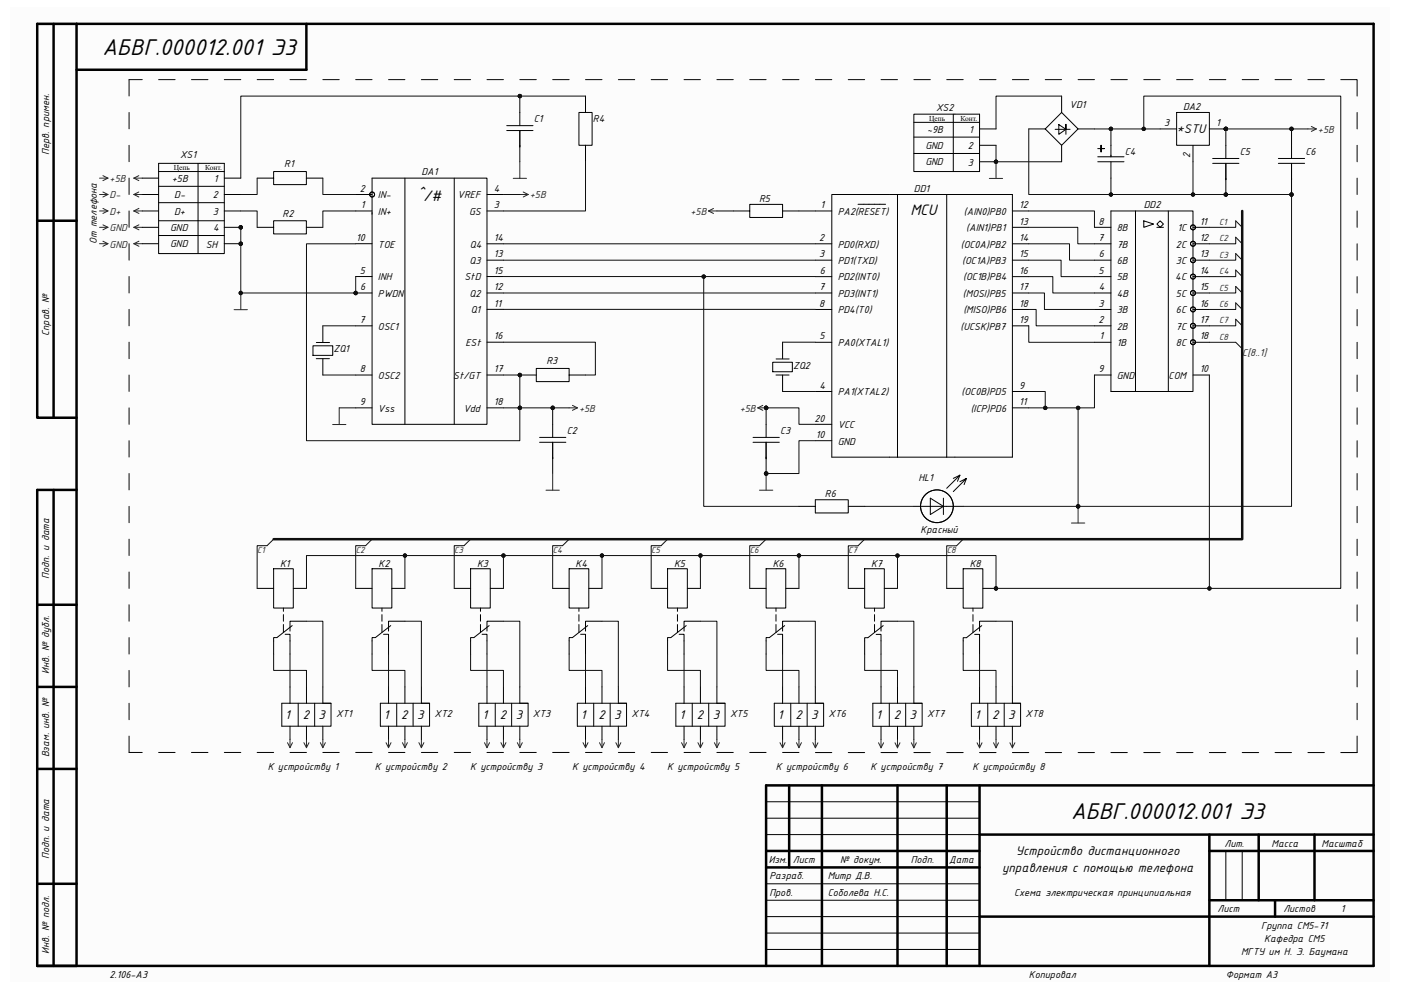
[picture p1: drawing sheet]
<svg xmlns="http://www.w3.org/2000/svg" width="297mm" height="210mm" viewBox="0 0 297 210" stroke-linecap="round" stroke-linejoin="round" font-family="sans-serif">
<path d="M2.3 1.6h292.4v206.7h-292.4z" fill="#fcfcfc"/>
<g fill="none" stroke="#000" stroke-width=".53">
<path d="M7.9 5.1h283.3v199.8h-283.3v-101M7.9 5.1v83.5h8.3M11.4 5.1v83.5M16.2 5.1v199.8M65 5.1v9.7h-48.8M7.9 46.8h8.3M7.9 103.9h8.3M11.4 103.9v101M7.9 128.3h8.3M7.9 145.7h8.3M7.9 163.1h8.3M167.3 166.6v17.4"/>
<path d="M174.3 166.6v38.3M190.3 166.6v38.3M200.7 166.6v38.3M207.7 177h83.5M207.7 166.6v38.3M256.4 177v27.9M266.9 177v13.9M278.7 177v13.9M291.2 166.6h-128.8v38.3M7.9 187.5h8.3M162.4 180.5h45.3M162.4 184h45.3"/>
<path d="M207.7 194.4h83.5M256.4 190.9h34.8M256.4 180.5h34.8M270.3 190.9v3.5"/>
</g>
<path d="M162.4 177h45.3M162.4 173.5h45.3M162.4 170.1h45.3M162.4 197.9h45.3M162.4 194.4h45.3M162.4 190.9h45.3M162.4 187.5h45.3M259.9 180.5v10.4M263.4 180.5v10.4M162.4 201.4h45.3" fill="none" stroke="#000" stroke-width=".21"/>
<circle cx="51" cy="48.2" r=".36" fill="#0e0e0e"/>
<circle cx="51" cy="48.2" r=".36" fill="none" stroke="#0e0e0e" stroke-width=".21"/>
<circle cx="51" cy="51.7" r=".35" fill="#0e0e0e"/>
<circle cx="51" cy="51.7" r=".35" fill="none" stroke="#0e0e0e" stroke-width=".21"/>
<path d="M33.6 34.6h14v19.2h-14zM33.6 36.4h14M33.6 39.5h14M42 34.6v19.2M47.6 37.8h3.5M33.6 43h14M33.6 46.8h14M33.6 50h14M47.6 44.7h3.5M47.6 41.3h3.5M47.6 48.2h3.5" fill="none" stroke="#000" stroke-width=".21"/>
<circle cx="51" cy="48.2" r=".36" fill="#0e0e0e"/>
<circle cx="51" cy="48.2" r=".36" fill="none" stroke="#0e0e0e" stroke-width=".21"/>
<path d="M47.6 51.7h3.5" fill="none" stroke="#000" stroke-width=".21"/>
<circle cx="51" cy="51.7" r=".35" fill="#0e0e0e"/>
<circle cx="51" cy="51.7" r=".35" fill="none" stroke="#0e0e0e" stroke-width=".21"/>
<path d="M49.6 65.7h2.8M51.1 62.1v3.6" fill="none" stroke="#262626" stroke-width=".21"/>
<circle cx="51" cy="62.1" r=".36" fill="#0e0e0e"/>
<circle cx="51" cy="62.1" r=".36" fill="none" stroke="#0e0e0e" stroke-width=".21"/>
<path d="M54.5 37.8h3.5M58 36.4h7v2.8h-7zM65 37.8h3.4M54.5 48.2h3.5M58 46.8h7v2.8h-7zM65 48.2h3.4" fill="none" stroke="#000" stroke-width=".21"/>
<circle cx="110.2" cy="20.4" r=".35" fill="#0e0e0e"/>
<circle cx="110.2" cy="20.4" r=".35" fill="none" stroke="#0e0e0e" stroke-width=".21"/>
<path d="M107.4 27.7h5.6M107.4 26.6h5.6M110.2 20.4v3.5M110.2 30.8v3.5" fill="none" stroke="#000" stroke-width=".21"/>
<circle cx="110.2" cy="20.4" r=".35" fill="#0e0e0e"/>
<circle cx="110.2" cy="20.4" r=".35" fill="none" stroke="#0e0e0e" stroke-width=".21"/>
<g fill="none" stroke="#000" stroke-width=".21">
<path d="M110.2 23.9v2.7M110.2 27.7v3.5M193.8 24.2h13.9v12.2h-13.9zM193.8 26h13.9M193.8 29.1h13.9M193.8 32.6h13.9M202.1 24.2v12.2M207.7 27.3h3.5M207.7 34.3h3.5M207.7 30.8h3.5M218.1 27.3h3.5l3.5 3.5 3.5-3.5-3.5-3.4-3.5 3.4M223.7 27.4h3.2"/>
<path d="M224.5 26.4l1.5 1-1.5 1.1zM225.1 20.4v3.5M225.1 30.8v3.5M226 27.4v-1v2.1M228.6 27.3h3.4"/>
</g>
<path d="M209.8 37.8h2.8M211.2 34.3v3.5" fill="none" stroke="#262626" stroke-width=".21"/>
<circle cx="211.2" cy="34.3" r=".35" fill="#0e0e0e"/>
<circle cx="211.2" cy="34.3" r=".35" fill="none" stroke="#0e0e0e" stroke-width=".21"/>
<circle cx="235.5" cy="27.3" r=".35" fill="#0e0e0e"/>
<circle cx="235.5" cy="27.3" r=".35" fill="none" stroke="#0e0e0e" stroke-width=".21"/>
<path d="M232.7 33.3h5.6M232.7 34.3h5.6M235.5 27.3v3.5" fill="none" stroke="#000" stroke-width=".21"/>
<circle cx="235.5" cy="27.3" r=".35" fill="#0e0e0e"/>
<circle cx="235.5" cy="27.3" r=".35" fill="none" stroke="#0e0e0e" stroke-width=".21"/>
<path d="M232.7 31.5h1.4h-.7v.7v-1.4v.7M235.5 30.8v2.5M235.5 34.3v7" fill="none" stroke="#000" stroke-width=".21"/>
<circle cx="273.8" cy="41.3" r=".35" fill="#0e0e0e"/>
<circle cx="273.8" cy="41.3" r=".35" fill="none" stroke="#0e0e0e" stroke-width=".21"/>
<circle cx="273.8" cy="27.3" r=".35" fill="#0e0e0e"/>
<circle cx="273.8" cy="27.3" r=".35" fill="none" stroke="#0e0e0e" stroke-width=".21"/>
<path d="M271 34.6h5.6M271 33.6h5.6M273.8 37.8v3.5" fill="none" stroke="#000" stroke-width=".21"/>
<circle cx="273.8" cy="41.3" r=".35" fill="#0e0e0e"/>
<circle cx="273.8" cy="41.3" r=".35" fill="none" stroke="#0e0e0e" stroke-width=".21"/>
<path d="M273.8 27.3v3.5" fill="none" stroke="#000" stroke-width=".21"/>
<circle cx="273.8" cy="27.3" r=".35" fill="#0e0e0e"/>
<circle cx="273.8" cy="27.3" r=".35" fill="none" stroke="#0e0e0e" stroke-width=".21"/>
<path d="M273.8 30.8v2.8M273.8 34.6v3.5" fill="none" stroke="#000" stroke-width=".21"/>
<path d="M277.3 27.3h1.8M278 26.8l1.1 .5M279.1 27.3l-1.1 .6" fill="none" stroke="#262626" stroke-width=".21"/>
<circle cx="117.2" cy="86.5" r=".35" fill="#0e0e0e"/>
<circle cx="117.2" cy="86.5" r=".35" fill="none" stroke="#0e0e0e" stroke-width=".21"/>
<path d="M114.4 93.8h5.6M114.4 92.8h5.6M117.2 86.5v3.5M117.2 96.9v3.5" fill="none" stroke="#000" stroke-width=".21"/>
<circle cx="117.2" cy="86.5" r=".35" fill="#0e0e0e"/>
<circle cx="117.2" cy="86.5" r=".35" fill="none" stroke="#0e0e0e" stroke-width=".21"/>
<path d="M117.2 90v2.8M117.2 93.8v3.5" fill="none" stroke="#000" stroke-width=".21"/>
<path d="M120.7 86.5h1.7M121.4 86l1 .5M122.4 86.5l-1 .5M115.8 104h2.8M117.2 100.4v3.6" fill="none" stroke="#262626" stroke-width=".21"/>
<circle cx="110.2" cy="79.5" r=".35" fill="#0e0e0e"/>
<circle cx="110.2" cy="79.5" r=".35" fill="none" stroke="#0e0e0e" stroke-width=".21"/>
<path d="M110.2 79.5h3.5M113.7 78.1h7v2.8h-7z" fill="none" stroke="#000" stroke-width=".21"/>
<circle cx="110.2" cy="79.5" r=".35" fill="#0e0e0e"/>
<circle cx="110.2" cy="79.5" r=".35" fill="none" stroke="#0e0e0e" stroke-width=".21"/>
<g fill="none" stroke="#000" stroke-width=".21">
<path d="M122.7 23.9h2.8v6.9h-2.8zM124.1 20.4v3.5M124.1 30.8v3.5M172.9 44.7h3.5M172.9 51.7h3.5M172.9 55.2h3.5M172.9 58.7h3.5M181.9 43.3h5.9M190.3 41.3v55.7M200.7 41.3h-24.3v55.7h38.2v-55.7h-13.9v55.7M214.6 44.7h3.5M214.6 51.7h3.5"/>
<path d="M214.6 55.2h3.5M214.6 58.7h3.5M214.6 48.2h3.5M120.7 79.5h3.4M172.9 72.6h3.5M172.9 62.1h3.5M172.9 65.6h3.5M214.6 62.1h3.5M214.6 65.6h3.5M214.6 69.1h3.5M172.9 83h3.5M172.9 93.5h3.5"/>
<path d="M172.9 90h3.5M214.6 83h3.5M214.6 86.5h3.5"/>
</g>
<path d="M108.8 37.8h2.8M110.2 34.3v3.5M70.5 90h2.8M71.9 86.5v3.5M160.7 86.5l1 .5M160.7 86.5h1.7M161.7 86l-1 .5" fill="none" stroke="#262626" stroke-width=".21"/>
<circle cx="162.4" cy="86.5" r=".36" fill="#0e0e0e"/>
<circle cx="162.4" cy="86.5" r=".36" fill="none" stroke="#0e0e0e" stroke-width=".21"/>
<circle cx="162.4" cy="100.4" r=".36" fill="#0e0e0e"/>
<circle cx="162.4" cy="100.4" r=".36" fill="none" stroke="#0e0e0e" stroke-width=".21"/>
<circle cx="162.4" cy="86.5" r=".36" fill="#0e0e0e"/>
<circle cx="162.4" cy="86.5" r=".36" fill="none" stroke="#0e0e0e" stroke-width=".21"/>
<path d="M159.7 93.8h5.5M159.7 92.8h5.5M162.4 96.9v3.5" fill="none" stroke="#000" stroke-width=".21"/>
<circle cx="162.4" cy="100.4" r=".36" fill="#0e0e0e"/>
<circle cx="162.4" cy="100.4" r=".36" fill="none" stroke="#0e0e0e" stroke-width=".21"/>
<path d="M162.4 86.5v3.5" fill="none" stroke="#000" stroke-width=".21"/>
<circle cx="162.4" cy="86.5" r=".36" fill="#0e0e0e"/>
<circle cx="162.4" cy="86.5" r=".36" fill="none" stroke="#0e0e0e" stroke-width=".21"/>
<path d="M162.4 90v2.8M162.4 93.8v3.5" fill="none" stroke="#000" stroke-width=".21"/>
<path d="M161 104h2.8M162.4 100.4v3.6" fill="none" stroke="#262626" stroke-width=".21"/>
<circle cx="162.4" cy="100.4" r=".36" fill="#0e0e0e"/>
<circle cx="162.4" cy="100.4" r=".36" fill="none" stroke="#0e0e0e" stroke-width=".21"/>
<g fill="none" stroke="#000" stroke-width=".21">
<path d="M232 58.7h3.5M232 55.2h3.5M232 51.7h3.5M232 48.2h3.5M235.5 44.7h17.4v38.3h-17.4zM240.7 44.7v38.3M242.5 46.8l2.1 .7-2.1 .7zM245.3 47.5l.7-.7 .7 .7-.7 .7zM245.3 48.2h1.4M247.7 44.7v38.3M252.9 58.7h3.5M252.9 55.2h3.5"/>
<path d="M252.9 51.7h3.5M252.9 48.2h3.5M232 72.6h3.5M232 69.1h3.5M232 65.6h3.5M232 62.1h3.5M232 79.5h3.5M252.9 72.6h3.5M252.9 69.1h3.5M252.9 65.6h3.5M252.9 62.1h3.5M252.9 79.5h3.5"/>
<path d="M169.4 107.4h3.5M172.9 106v2.8M172.9 106h6.9v2.8h-6.9M179.8 107.4h3.5M193.8 107.4h10.4M197.2 105.7l2.8 1.7-2.8 1.7zM200 105.7v3.4M203.5 100.8l-1.4 .7M203.5 100.8l-.5 1.3M203.5 100.8l-2.8 2.8M203.5 102.2l1.4-.7-2.8 2.8M204.9 101.5l-.5 1.3"/>
<circle cx="252.9" cy="55.2" r=".52"/>
<circle cx="252.9" cy="58.7" r=".52"/>
<circle cx="252.9" cy="48.2" r=".52"/>
<circle cx="252.9" cy="51.7" r=".52"/>
<circle cx="252.9" cy="65.6" r=".52"/>
<circle cx="252.9" cy="72.6" r=".52"/>
<circle cx="252.9" cy="69.1" r=".53"/>
<circle cx="252.9" cy="62.1" r=".53"/>
<circle cx="198.6" cy="107.4" r="3.5"/>
</g>
<path d="M227.2 110.9h2.8M228.6 107.4v3.5" fill="none" stroke="#262626" stroke-width=".21"/>
<circle cx="228.6" cy="107.4" r=".36" fill="#0e0e0e"/>
<g fill="none" stroke="#0e0e0e" stroke-width=".21">
<path d="M262 46.8l1.4 1.4M262 50.3l1.4 1.4M262 53.8l1.4 1.4M262 57.3l1.4 1.4M262 60.7l1.4 1.4M262 64.2l1.4 1.4M262 67.7l1.4 1.4M262 72.6l1.4 1.4"/>
<circle cx="228.6" cy="107.4" r=".36"/>
</g>
<g fill="none" stroke="#000" stroke-width=".21">
<path d="M155.5 44.7h3.5M159 43.3h6.9v2.8h-6.9zM165.9 44.7h3.5M54.5 124.8h3.5M58 120.6h4.2v8.4h-4.2zM60.1 129v.7M60.1 130.4v1.4M60.1 132.5v1.6M60.4 134.5h1.1v4.2M62 132.7l-3.3 2.5h-.7v3.5M62.2 124.8h2.8M65 131.8h-3.5v2.1"/>
<path d="M75.4 124.8h3.5M78.9 120.6h4.2v8.4h-4.2zM81 129v.7M81 130.4v1.4M81 132.5v1.6M81.3 134.5h1.1v4.2M82.8 132.7l-3.2 2.5h-.7v3.5M83.1 124.8h2.7M85.8 131.8h-3.4v2.1M96.3 124.8h3.5M99.8 120.6h4.1v8.4h-4.1zM101.9 129v.7"/>
<path d="M101.9 130.4v1.4M101.9 132.5v1.6M102.2 134.5h1v4.2M103.7 132.7l-3.2 2.5h-.7v3.5M103.9 124.8h2.8M106.7 131.8h-3.5v2.1M117.2 124.8h3.5M120.7 120.6h4.1v8.4h-4.1zM122.7 129v.7M122.7 130.4v1.4M122.7 132.5v1.6M123.1 134.5h1v4.2"/>
<path d="M124.6 132.7l-3.2 2.5h-.7v3.5M124.8 124.8h2.8M127.6 131.8h-3.5v2.1M138.1 124.8h3.4M141.5 120.6h4.2v8.4h-4.2zM143.6 129v.7M143.6 130.4v1.4M143.6 132.5v1.6M144 134.5h1v4.2M145.5 132.7l-3.3 2.5h-.7v3.5M145.7 124.8h2.8M148.5 131.8h-3.5v2.1"/>
<path d="M159 124.8h3.4M162.4 120.6h4.2v8.4h-4.2zM164.5 129v.7M164.5 130.4v1.4M164.5 132.5v1.6M164.9 134.5h1v4.2M166.4 132.7l-3.3 2.5h-.7v3.5M166.6 124.8h2.8M169.4 131.8h-3.5v2.1M179.8 124.8h3.5M183.3 120.6h4.2v8.4h-4.2zM185.4 129v.7"/>
<path d="M185.4 130.4v1.4M185.4 132.5v1.6M185.8 134.6h1v4.1M187.3 132.7l-3.3 2.6h-.7v3.4M187.5 124.8h2.8M190.3 131.8h-3.5v2.1"/>
</g>
<path d="M150.2 44.7l1.1 .6M150.2 44.7h1.8M151.3 44.2l-1.1 .5" fill="none" stroke="#262626" stroke-width=".21"/>
<circle cx="211.2" cy="124.8" r=".35" fill="#0e0e0e"/>
<circle cx="211.2" cy="124.8" r=".35" fill="none" stroke="#0e0e0e" stroke-width=".21"/>
<path d="M200.7 124.8h3.5M204.2 120.6h4.2v8.4h-4.2zM208.4 124.8h2.8" fill="none" stroke="#000" stroke-width=".21"/>
<circle cx="211.2" cy="124.8" r=".35" fill="#0e0e0e"/>
<g fill="none" stroke="#0e0e0e" stroke-width=".21">
<path d="M58 114.4l-1.4 1.3M78.9 114.4l-1.4 1.3M99.8 114.4l-1.4 1.3M120.7 114.4l-1.4 1.3M141.5 114.4l-1.3 1.3M162.4 114.4l-1.4 1.3M183.3 114.4l-1.4 1.4M204.2 114.4l-1.4 1.4"/>
<circle cx="211.2" cy="124.8" r=".35"/>
</g>
<path d="M206.3 129v.7M206.3 130.4v1.4M206.3 132.5v1.6M206.6 134.6h1.1v4.1M208.1 132.7l-3.2 2.6h-.7v3.4M211.2 131.8h-3.5v2.1" fill="none" stroke="#000" stroke-width=".21"/>
<path d="M110.2 41.3h1.8M110.9 40.7l1.1 .6M112 41.3l-1.1 .5" fill="none" stroke="#262626" stroke-width=".21"/>
<circle cx="259.9" cy="41.3" r=".35" fill="#0e0e0e"/>
<circle cx="259.9" cy="41.3" r=".35" fill="none" stroke="#0e0e0e" stroke-width=".21"/>
<circle cx="259.9" cy="27.3" r=".35" fill="#0e0e0e"/>
<circle cx="259.9" cy="27.3" r=".35" fill="none" stroke="#0e0e0e" stroke-width=".21"/>
<path d="M257.1 34.6h5.6M257.1 33.6h5.6M259.9 37.8v3.5" fill="none" stroke="#000" stroke-width=".21"/>
<circle cx="259.9" cy="41.3" r=".35" fill="#0e0e0e"/>
<circle cx="259.9" cy="41.3" r=".35" fill="none" stroke="#0e0e0e" stroke-width=".21"/>
<path d="M259.9 27.3v3.5" fill="none" stroke="#000" stroke-width=".21"/>
<circle cx="259.9" cy="27.3" r=".35" fill="#0e0e0e"/>
<circle cx="259.9" cy="27.3" r=".35" fill="none" stroke="#0e0e0e" stroke-width=".21"/>
<path d="M259.9 30.8v2.8M259.9 34.6v3.5" fill="none" stroke="#000" stroke-width=".21"/>
<circle cx="259.9" cy="27.3" r=".35" fill="#0e0e0e"/>
<circle cx="259.9" cy="27.3" r=".35" fill="none" stroke="#0e0e0e" stroke-width=".21"/>
<path d="M246 27.3h3.5M249.5 23.9h6.9v6.9h-6.9zM256.4 27.3h3.5" fill="none" stroke="#000" stroke-width=".21"/>
<circle cx="259.9" cy="27.3" r=".35" fill="#0e0e0e"/>
<circle cx="259.9" cy="27.3" r=".35" fill="none" stroke="#0e0e0e" stroke-width=".21"/>
<g fill="none" stroke="#000" stroke-width=".21">
<path d="M30.2 16.9h-2.8v3.5M33.6 16.9h3.5M40.6 16.9h3.5M47.6 16.9h3.5M54.5 16.9h3.5M61.5 16.9h3.5M68.4 16.9h3.5M75.4 16.9h3.5M82.4 16.9h3.4M89.3 16.9h3.5M96.3 16.9h3.5M103.2 16.9h3.5"/>
<path d="M110.2 16.9h3.5M117.2 16.9h3.5M124.1 16.9h3.5M131.1 16.9h3.5M138.1 16.9h3.4M145 16.9h3.5M152 16.9h3.5M159 16.9h3.4M165.9 16.9h3.5M172.9 16.9h3.5M179.8 16.9h3.5M186.8 16.9h3.5"/>
<path d="M193.8 16.9h3.4M200.7 16.9h3.5M207.7 16.9h3.5M214.6 16.9h3.5M221.6 16.9h3.5M228.6 16.9h3.4M235.5 16.9h3.5M242.5 16.9h3.5M249.5 16.9h3.4M256.4 16.9h3.5M263.4 16.9h3.5M270.3 16.9h3.5"/>
<path d="M277.3 16.9h3.5M284.3 16.9h3.4v3.5M27.4 23.9v3.4M27.4 30.8v3.5M27.4 37.8v3.5M252.9 30.8v3.5M287.7 23.9v3.4M287.7 30.8v3.5M287.7 37.8v3.5M27.4 44.7v3.5M27.4 51.7v3.5M27.4 58.7v3.4"/>
<path d="M287.7 44.7v3.5M287.7 51.7v3.5M287.7 58.7v3.4M27.4 65.6v3.5M27.4 72.6v3.5M27.4 79.5v3.5M66.4 73.3h4.1v2.1h-4.1zM67.1 76.1h2.7M67.1 72.6h2.8M68.4 69.1v3.5M68.4 76.1v3.4M163.8 76.8h4.2v2h-4.2z"/>
<path d="M164.5 79.5h2.8M164.5 76.1h2.8M165.9 72.6v3.5M165.9 79.5v3.5M287.7 65.6v3.5M287.7 72.6v3.5M287.7 79.5v3.5M27.4 86.5v3.5M27.4 93.5v3.4M287.7 86.5v3.5M287.7 93.5v3.5M27.4 100.4v3.5"/>
<path d="M27.4 107.4v3.5M27.4 114.4v3.4M287.7 100.4v3.5M287.7 107.4v3.5M287.7 114.4v3.4M27.4 121.3v3.5M27.4 128.3v3.5M27.4 135.2v3.5M287.7 121.3v3.5M287.7 128.3v3.5M287.7 135.3v3.4M27.4 156.1v3.5h2.8"/>
<path d="M27.4 142.2v3.5M27.4 149.2v3.5M33.6 159.6h3.5M40.6 159.6h3.5M47.6 159.6h3.5M54.5 159.6h3.5M61.5 159.6h3.5M68.4 159.6h3.5M75.4 159.6h3.5M82.4 159.6h3.4M89.3 159.6h3.5M96.3 159.6h3.5"/>
<path d="M103.2 159.6h3.5M110.2 159.6h3.5M117.2 159.6h3.5M124.1 159.6h3.5M131.1 159.6h3.5M138.1 159.6h3.4M145 159.6h3.5M152 159.6h3.5M159 159.6h3.4M165.9 159.6h3.5M172.9 159.6h3.5M179.8 159.6h3.5"/>
<path d="M186.8 159.6h3.5M193.8 159.6h3.4M200.7 159.6h3.5M207.7 159.6h3.5M214.6 159.6h3.5M221.6 159.6h3.5M228.6 159.6h3.4M235.5 159.6h3.5M242.5 159.6h3.5M249.5 159.6h3.4M256.4 159.6h3.5M263.4 159.6h3.5"/>
<path d="M270.3 159.6h3.5M277.3 159.6h3.5M287.7 156.1v3.5h-3.4M287.7 142.2v3.5M287.7 149.2v3.5"/>
</g>
<circle cx="75.4" cy="62.1" r=".36" fill="#0e0e0e"/>
<circle cx="75.4" cy="62.1" r=".36" fill="none" stroke="#0e0e0e" stroke-width=".21"/>
<path d="M75.4 44.7h3.5M75.4 41.3h3.5M75.4 58.7h3.5M103.2 44.7h3.5M103.2 41.3h3.5M75.4 62.1h3.5" fill="none" stroke="#000" stroke-width=".21"/>
<circle cx="75.4" cy="62.1" r=".36" fill="#0e0e0e"/>
<g fill="none" stroke="#0e0e0e" stroke-width=".21">
<path d="M218.1 27.3v14h17.4M225.1 20.4h-13.9v6.9"/>
<circle cx="75.4" cy="62.1" r=".36"/>
</g>
<g fill="none" stroke="#000" stroke-width=".21">
<path d="M30.2 37.8h3.4M85.8 37.8v52.2M96.3 37.8v52.2M30.2 51.7h3.4M30.2 41.3h3.4M30.2 44.7h3.4M30.2 48.2h3.4M75.4 51.7h3.5M78.9 45.1v44.9h24.3v-52.2h-24.3v7.6M103.2 55.2h3.5M103.2 51.7h3.5M103.2 58.7h3.5"/>
<path d="M75.4 69.1h3.5M75.4 79.5h3.5M103.2 79.5h3.5M103.2 65.6h3.5M103.2 62.1h3.5M103.2 72.6h3.5M75.4 86.5h3.5M103.2 86.5h3.5M59.8 149.2h10.4v4.8h-10.4zM61.5 145.7v3.5M61.5 154v2.8M63.2 149.2v4.8"/>
<path d="M65 145.7v3.5M65 154v2.8M66.7 149.2v4.8M68.4 145.7v3.5h1.8M68.4 154v2.8M80.6 149.2h10.5v4.8h-10.5zM82.4 145.7v3.5M82.4 154v2.8M84.1 149.2v4.8M85.8 145.7v3.5M85.8 154v2.8M87.6 149.2v4.8"/>
<path d="M89.3 145.7v3.5h1.8M89.3 154v2.8M101.5 149.2h10.5v4.8h-10.5zM103.2 145.7v3.5M103.2 154v2.8M105 149.2v4.8M106.7 145.7v3.5M106.7 154v2.8M108.5 149.2v4.8M110.2 145.7v3.5h1.8M110.2 154v2.8M122.4 149.2h10.4v4.8h-10.4z"/>
<path d="M124.1 145.7v3.5M124.1 154v2.8M125.9 149.2v4.8M127.6 145.7v3.5M127.6 154v2.8M129.4 149.2v4.8M131.1 145.7v3.5h1.7M131.1 154v2.8M143.3 149.2h10.4v4.8h-10.4zM145 145.7v3.5M145 154v2.8M146.8 149.2v4.8"/>
<path d="M148.5 145.7v3.5M148.5 154v2.8M150.3 149.2v4.8M152 145.7v3.5h1.7M152 154v2.8M165.9 149.2h-1.7v4.8M165.9 145.7v3.5M165.9 154v2.8M165.9 149.2h8.7v4.9h-10.4M167.7 149.2v4.8M169.4 145.7v3.5M169.4 154v2.8"/>
<path d="M171.1 149.2v4.8M172.9 145.7v3.5M172.9 154v2.8M172.9 149.2h1.7M185.1 149.2h10.4v4.9h-10.4zM186.8 145.7v3.5M186.8 154.1v2.7M188.5 149.2v4.9M190.3 145.7v3.5M190.3 154.1v2.7M192 149.2v4.9M193.8 145.7v3.5h1.7"/>
<path d="M193.8 154.1v2.7M205.9 149.2h10.5v4.9h-10.5zM207.7 154.1v2.7M207.7 145.7v3.5M209.4 149.2v4.9M211.2 154.1v2.7M211.2 145.7v3.5M212.9 149.2v4.9M214.6 154.1v2.7M214.6 145.7v3.5h1.8"/>
<circle cx="78.9" cy="41.3" r=".53"/>
<circle cx="78.9" cy="41.3" r=".52"/>
</g>
<g fill="none" stroke="#262626" stroke-width=".21">
<path d="M21.1 37.8h1.8M21.8 37.3l1.1 .5M22.9 37.8l-1.1 .5M28.4 37.8l1 .5M28.4 37.8h1.8M29.4 37.3l-1 .5M21.1 41.3h1.8M21.1 44.7h1.8M21.1 48.2h1.8M21.1 51.7h1.8M21.8 40.7l1.1 .6M21.8 44.2l1.1 .5"/>
<path d="M21.8 47.7l1.1 .5M21.8 51.2l1.1 .5M22.9 41.3l-1.1 .5M22.9 44.7l-1.1 .6M22.9 48.2l-1.1 .5M22.9 51.7l-1.1 .5M28.4 41.3l1 .5M28.4 44.7l1.1 .6M28.4 48.2l1.1 .5M28.4 51.7l1.1 .5M28.4 41.3h1.8M28.4 44.7h1.8"/>
<path d="M28.4 48.2h1.8M28.4 51.7h1.8M29.4 40.7l-1 .6M29.5 44.2l-1.1 .5M29.5 47.7l-1.1 .5M29.5 51.2l-1.1 .5M61 157.5l.5 1.1M61.5 156.8v1.8M62 157.5l-.5 1.1M64.4 157.5l.6 1.1M65 156.8v1.8M65.5 157.5l-.5 1.1"/>
<path d="M67.9 157.5l.5 1.1M68.4 156.8v1.8M69 157.5l-.6 1.1M81.8 157.5l.6 1.1M82.4 156.8v1.8M82.9 157.5l-.5 1.1M85.3 157.5l.5 1.1M85.8 156.8v1.8M86.4 157.5l-.6 1.1M88.8 157.5l.5 1.1M89.3 156.8v1.8M89.9 157.5l-.6 1.1"/>
<path d="M102.7 157.5l.5 1.1M103.2 156.8v1.8M103.8 157.5l-.6 1.1M106.2 157.5l.5 1.1M106.7 156.8v1.8M107.3 157.5l-.6 1.1M109.7 157.5l.5 1.1M110.2 156.8v1.8M110.7 157.5l-.5 1.1M123.6 157.5l.5 1.1M124.1 156.8v1.8M124.7 157.5l-.6 1.1"/>
<path d="M127.1 157.5l.5 1.1M127.6 156.8v1.8M128.2 157.5l-.6 1.1M130.6 157.5l.5 1.1M131.1 156.8v1.8M131.6 157.5l-.5 1.1M144.5 157.5l.5 1.1M145 156.8v1.8M145.6 157.5l-.6 1.1M148 157.5l.5 1.1M148.5 156.8v1.8M149 157.5l-.5 1.1"/>
<path d="M151.5 157.5l.5 1.1M152 156.8v1.8M152.5 157.5l-.5 1.1M165.4 157.5l.5 1.1M165.9 156.8v1.8M166.5 157.5l-.6 1.1M168.9 157.5l.5 1.1M169.4 156.8v1.8M169.9 157.5l-.5 1.1M172.9 156.8v1.8l-.6-1.1M173.4 157.5l-.5 1.1M186.3 157.5l.5 1.1"/>
<path d="M186.8 156.8v1.8M187.3 157.5l-.5 1.1M189.8 157.5l.5 1.1M190.3 156.8v1.8M190.8 157.5l-.5 1.1M193.2 157.5l.6 1.1M193.8 156.8v1.8M194.3 157.5l-.5 1.1M207.2 157.5l.5 1.1M207.7 156.8v1.8M208.2 157.5l-.5 1.1M210.6 157.5l.6 1.1"/>
<path d="M211.2 156.8v1.8M211.7 157.5l-.5 1.1M214.1 157.5l.5 1.1M214.6 156.8v1.8M215.2 157.5l-.6 1.1"/>
</g>
<circle cx="235.5" cy="41.3" r=".35" fill="#0e0e0e"/>
<g fill="none" stroke="#0e0e0e" stroke-width=".21">
<path d="M252.9 34.3v7h-17.4"/>
<circle cx="235.5" cy="41.3" r=".35"/>
</g>
<circle cx="252.9" cy="41.3" r=".35" fill="#0e0e0e"/>
<circle cx="252.9" cy="41.3" r=".35" fill="none" stroke="#0e0e0e" stroke-width=".21"/>
<circle cx="235.5" cy="41.3" r=".35" fill="#0e0e0e"/>
<g fill="none" stroke="#0e0e0e" stroke-width=".21">
<path d="M259.9 27.3h17.4"/>
<circle cx="235.5" cy="41.3" r=".35"/>
</g>
<circle cx="259.9" cy="27.3" r=".35" fill="#0e0e0e"/>
<circle cx="259.9" cy="27.3" r=".35" fill="none" stroke="#0e0e0e" stroke-width=".21"/>
<circle cx="273.8" cy="27.3" r=".35" fill="#0e0e0e"/>
<g fill="none" stroke="#0e0e0e" stroke-width=".21">
<path d="M124.1 34.3v10.4h-17.4M152 44.7h3.5M169.4 44.7h3.5M218.1 44.7h13.9v3.5M218.1 48.2h10.4v3.5h3.5M218.1 51.7h8.7v3.5h5.2M218.1 55.2h6.9v3.5h7M218.1 58.7h5.1v3.4h8.8M68.4 69.1h7M68.4 79.5h7M106.7 79.5h3.5v7M106.7 72.6h19.5v6.9h-2.1"/>
<path d="M165.9 72.6h7M218.1 62.1h3.3v3.5h10.6M218.1 65.6h1.6v3.5h12.3M218.1 69.1v3.5h13.9M71.9 86.5h3.5M165.9 83h7"/>
<circle cx="273.8" cy="27.3" r=".35"/>
</g>
<circle cx="110.2" cy="86.5" r=".35" fill="#0e0e0e"/>
<circle cx="110.2" cy="86.5" r=".35" fill="none" stroke="#0e0e0e" stroke-width=".21"/>
<circle cx="110.2" cy="79.5" r=".35" fill="#0e0e0e"/>
<g fill="none" stroke="#0e0e0e" stroke-width=".21">
<path d="M218.1 83h3.5v3.5h-3.5"/>
<circle cx="110.2" cy="79.5" r=".35"/>
</g>
<circle cx="221.6" cy="86.5" r=".35" fill="#0e0e0e"/>
<g fill="none" stroke="#0e0e0e" stroke-width=".21">
<path d="M221.6 86.5h7"/>
<circle cx="221.6" cy="86.5" r=".35"/>
</g>
<circle cx="221.6" cy="86.5" r=".35" fill="#0e0e0e"/>
<circle cx="221.6" cy="86.5" r=".35" fill="none" stroke="#0e0e0e" stroke-width=".21"/>
<circle cx="228.6" cy="86.5" r=".35" fill="#0e0e0e"/>
<g fill="none" stroke="#0e0e0e" stroke-width=".21">
<path d="M75.4 51.7h-10.4v41.8h45.2v-7"/>
<circle cx="228.6" cy="86.5" r=".35"/>
</g>
<circle cx="110.2" cy="86.5" r=".35" fill="#0e0e0e"/>
<g fill="none" stroke="#0e0e0e" stroke-width=".21">
<path d="M56.6 115.7h-2.1v9.1M77.5 115.7h-2.1v9.1M98.4 115.7h-2.1v9.1M119.3 115.7h-2.1v9.1M140.2 115.7h-2.1v9.1M161 115.7h-2v9.1M181.9 115.8h-2.1v9M190.3 117.8v7M202.8 115.8h-2.1v9M58 138.7v3.5h7v3.5M61.5 138.7v7M65 131.8h3.4v13.9"/>
<path d="M78.9 138.7v3.5h6.9v3.5M82.4 138.7v7M85.8 131.8h3.5v13.9M99.8 138.7v3.5h6.9v3.5M103.2 138.7v7M106.7 131.8h3.5v13.9M120.7 138.7v3.5h6.9v3.5M124.1 138.7v7M127.6 131.8h3.5v13.9M141.5 138.7v3.5h7v3.5M145 138.7v7M148.5 131.8h3.5v13.9"/>
<path d="M162.4 138.7v3.5h7v3.5M165.9 138.7v7M169.4 131.8h3.5v13.9M183.3 138.7v3.5h7v3.5M186.8 138.7v7M190.3 131.8h3.5v13.9M204.2 138.7v3.5h7v3.5M207.7 138.7v7M211.2 131.8h3.4v13.9"/>
<circle cx="110.2" cy="86.5" r=".35"/>
</g>
<circle cx="190.3" cy="117.8" r=".35" fill="#0e0e0e"/>
<g fill="none" stroke="#0e0e0e" stroke-width=".21">
<path d="M169.4 117.8v7"/>
<circle cx="190.3" cy="117.8" r=".35"/>
</g>
<circle cx="169.4" cy="117.8" r=".36" fill="#0e0e0e"/>
<g fill="none" stroke="#0e0e0e" stroke-width=".21">
<path d="M148.5 117.8v7"/>
<circle cx="169.4" cy="117.8" r=".36"/>
</g>
<circle cx="148.5" cy="117.8" r=".35" fill="#0e0e0e"/>
<g fill="none" stroke="#0e0e0e" stroke-width=".21">
<path d="M127.6 117.8v7"/>
<circle cx="148.5" cy="117.8" r=".35"/>
</g>
<circle cx="127.6" cy="117.8" r=".36" fill="#0e0e0e"/>
<g fill="none" stroke="#0e0e0e" stroke-width=".21">
<path d="M106.7 117.8v7"/>
<circle cx="127.6" cy="117.8" r=".36"/>
</g>
<circle cx="106.7" cy="117.8" r=".36" fill="#0e0e0e"/>
<g fill="none" stroke="#0e0e0e" stroke-width=".21">
<path d="M85.8 117.8v7"/>
<circle cx="106.7" cy="117.8" r=".36"/>
</g>
<circle cx="85.9" cy="117.8" r=".35" fill="#0e0e0e"/>
<g fill="none" stroke="#0e0e0e" stroke-width=".21">
<path d="M54.5 37.8v3.5h-3.4M242.5 27.3v-6.9h41.8v104.4h-27.9v-45.3M106.7 41.3h3.5M262 46.8v1.4h-5.6M262 50.3v1.4h-5.6M262 53.8v1.4h-5.6M262 57.3v1.4h-5.6M256.4 72.6h5.6M262 60.7v1.4h-5.6M262 64.2v1.4h-5.6M262 67.7v1.4h-5.6"/>
<circle cx="85.9" cy="117.8" r=".35"/>
</g>
<circle cx="256.4" cy="124.8" r=".35" fill="#0e0e0e"/>
<circle cx="256.4" cy="124.8" r=".35" fill="none" stroke="#0e0e0e" stroke-width=".21"/>
<circle cx="242.5" cy="27.3" r=".35" fill="#0e0e0e"/>
<g fill="none" stroke="#0e0e0e" stroke-width=".21">
<path d="M172.9 93.5h-3.5v6.9h-7"/>
<circle cx="242.5" cy="27.3" r=".35"/>
</g>
<circle cx="162.4" cy="100.4" r=".36" fill="#0e0e0e"/>
<g fill="none" stroke="#0e0e0e" stroke-width=".21">
<path d="M162.4 86.5h7v3.5h3.5"/>
<circle cx="162.4" cy="100.4" r=".36"/>
</g>
<circle cx="162.4" cy="86.5" r=".36" fill="#0e0e0e"/>
<g fill="none" stroke="#0e0e0e" stroke-width=".21">
<path d="M211.2 34.3h13.9M183.3 107.4h10.5"/>
<circle cx="162.4" cy="86.5" r=".36"/>
</g>
<circle cx="211.2" cy="34.3" r=".35" fill="#0e0e0e"/>
<g fill="none" stroke="#0e0e0e" stroke-width=".21">
<path d="M232 79.5v7h-3.4v20.9"/>
<circle cx="211.2" cy="34.3" r=".35"/>
</g>
<circle cx="228.6" cy="86.5" r=".35" fill="#0e0e0e"/>
<circle cx="228.6" cy="86.5" r=".35" fill="none" stroke="#0e0e0e" stroke-width=".21"/>
<circle cx="228.6" cy="107.4" r=".36" fill="#0e0e0e"/>
<g fill="none" stroke="#0e0e0e" stroke-width=".21">
<path d="M172.9 58.7h-23.7v48.7h20.2"/>
<circle cx="228.6" cy="107.4" r=".36"/>
</g>
<circle cx="149.2" cy="58.7" r=".35" fill="#0e0e0e"/>
<g fill="none" stroke="#0e0e0e" stroke-width=".21">
<path d="M51.1 48.2v13.9h24.3v-3.4"/>
<circle cx="149.2" cy="58.7" r=".35"/>
</g>
<circle cx="75.4" cy="62.1" r=".36" fill="#0e0e0e"/>
<circle cx="75.4" cy="62.1" r=".36" fill="none" stroke="#0e0e0e" stroke-width=".21"/>
<circle cx="51" cy="62.1" r=".36" fill="#0e0e0e"/>
<circle cx="51" cy="62.1" r=".36" fill="none" stroke="#0e0e0e" stroke-width=".21"/>
<circle cx="51" cy="51.7" r=".35" fill="#0e0e0e"/>
<circle cx="51" cy="51.7" r=".35" fill="none" stroke="#0e0e0e" stroke-width=".21"/>
<circle cx="51" cy="48.2" r=".36" fill="#0e0e0e"/>
<g fill="none" stroke="#0e0e0e" stroke-width=".21">
<path d="M106.7 51.7h66.2M106.7 55.2h66.2M106.7 58.7h42.5"/>
<circle cx="51" cy="48.2" r=".36"/>
</g>
<circle cx="149.2" cy="58.7" r=".35" fill="#0e0e0e"/>
<g fill="none" stroke="#0e0e0e" stroke-width=".21">
<path d="M68.4 37.8v3.5h7M124.1 20.4h-73v17.4M51.1 44.7h3.4v3.5M75.4 44.7h-7v3.5M106.7 62.1h66.2M106.7 65.6h66.2"/>
<circle cx="149.2" cy="58.7" r=".35"/>
</g>
<circle cx="110.2" cy="20.4" r=".35" fill="#0e0e0e"/>
<g fill="none" stroke="#0e0e0e" stroke-width=".21">
<path d="M65 124.8v-7h64.4h81.8v7h45.2"/>
<circle cx="110.2" cy="20.4" r=".35"/>
</g>
<path d="M263.4 44.7v69.7h-205.4" fill="none" stroke="#0e0e0e" stroke-width=".53"/>
<circle cx="85.9" cy="117.8" r=".35" fill="#0e0e0e"/>
<circle cx="85.9" cy="117.8" r=".35" fill="none" stroke="#0e0e0e" stroke-width=".21"/>
<circle cx="106.7" cy="117.8" r=".36" fill="#0e0e0e"/>
<circle cx="106.7" cy="117.8" r=".36" fill="none" stroke="#0e0e0e" stroke-width=".21"/>
<circle cx="127.6" cy="117.8" r=".36" fill="#0e0e0e"/>
<circle cx="127.6" cy="117.8" r=".36" fill="none" stroke="#0e0e0e" stroke-width=".21"/>
<circle cx="148.5" cy="117.8" r=".35" fill="#0e0e0e"/>
<circle cx="148.5" cy="117.8" r=".35" fill="none" stroke="#0e0e0e" stroke-width=".21"/>
<circle cx="169.4" cy="117.8" r=".36" fill="#0e0e0e"/>
<circle cx="169.4" cy="117.8" r=".36" fill="none" stroke="#0e0e0e" stroke-width=".21"/>
<circle cx="190.3" cy="117.8" r=".35" fill="#0e0e0e"/>
<circle cx="190.3" cy="117.8" r=".35" fill="none" stroke="#0e0e0e" stroke-width=".21"/>
<circle cx="211.2" cy="124.8" r=".35" fill="#0e0e0e"/>
<circle cx="211.2" cy="124.8" r=".35" fill="none" stroke="#0e0e0e" stroke-width=".21"/>
<circle cx="256.4" cy="124.8" r=".35" fill="#0e0e0e"/>
<g fill="none" stroke="#0e0e0e" stroke-width=".21">
<path d="M106.7 86.5h14"/>
<circle cx="256.4" cy="124.8" r=".35"/>
</g>
<circle cx="117.2" cy="86.5" r=".35" fill="#0e0e0e"/>
<circle cx="117.2" cy="86.5" r=".35" fill="none" stroke="#0e0e0e" stroke-width=".21"/>
<circle cx="110.2" cy="86.5" r=".35" fill="#0e0e0e"/>
<g fill="none" stroke="#0e0e0e" stroke-width=".21">
<path d="M252.9 41.3h20.9v66.1h-69.6"/>
<circle cx="110.2" cy="86.5" r=".35"/>
</g>
<circle cx="252.9" cy="41.3" r=".35" fill="#0e0e0e"/>
<circle cx="252.9" cy="41.3" r=".35" fill="none" stroke="#0e0e0e" stroke-width=".21"/>
<circle cx="259.9" cy="41.3" r=".35" fill="#0e0e0e"/>
<circle cx="259.9" cy="41.3" r=".35" fill="none" stroke="#0e0e0e" stroke-width=".21"/>
<circle cx="273.8" cy="41.3" r=".35" fill="#0e0e0e"/>
<circle cx="273.8" cy="41.3" r=".35" fill="none" stroke="#0e0e0e" stroke-width=".21"/>
<circle cx="228.6" cy="107.4" r=".36" fill="#0e0e0e"/>
<g fill="none" stroke="#0e0e0e" stroke-width=".21">
<path d="M232 27.3h14"/>
<circle cx="228.6" cy="107.4" r=".36"/>
</g>
<circle cx="235.5" cy="27.3" r=".35" fill="#0e0e0e"/>
<circle cx="235.5" cy="27.3" r=".35" fill="none" stroke="#0e0e0e" stroke-width=".21"/>
<circle cx="242.5" cy="27.3" r=".35" fill="#0e0e0e"/>
<g fill="none" stroke="#0e0e0e" stroke-width=".21">
<path d="M211.2 30.8v3.5"/>
<circle cx="242.5" cy="27.3" r=".35"/>
</g>
<circle cx="211.2" cy="34.3" r=".35" fill="#0e0e0e"/>
<circle cx="211.2" cy="34.3" r=".35" fill="none" stroke="#0e0e0e" stroke-width=".21"/>
<g font-size="5.2">
<text x="21.7" y="11.8">АБВГ.000012.001 Э3</text>
<text x="227.1" y="173.6">АБВГ.000012.001 Э3</text>
</g>
<g font-size="3.5">
<text x="88.4" y="42.6">^/#</text>
<text x="193" y="45.6">MCU</text>
</g>
<g font-size="2.9">
<text x="249.4" y="28.2">*STU</text>
<text x="60.5" y="152.5">1</text>
<text x="64.2" y="152.5">2 3</text>
<text x="81.4" y="152.5">1</text>
<text x="85.1" y="152.5">2 3</text>
<text x="102.3" y="152.5">1</text>
<text x="106" y="152.5">2 3</text>
<text x="123.1" y="152.5">1</text>
<text x="126.9" y="152.5">2 3</text>
<text x="144" y="152.5">1</text>
<text x="147.7" y="152.5">2 3</text>
<text x="164.9" y="152.5">1</text>
<text x="168.6" y="152.5">2 3</text>
<text x="185.8" y="152.5">1</text>
<text x="189.5" y="152.5">2 3</text>
<text x="206.7" y="152.5">1</text>
<text x="210.4" y="152.5">2 3</text>
<text x="212.5" y="184.9">управления с помощью телефона</text>
<text x="215.4" y="181.4">Устройство дистанционного</text>
</g>
<g font-size="2.3">
<text x="198.5" y="23.5">XS2</text>
<text x="226.8" y="23">VD1</text>
<text x="250.8" y="23.3">DA2</text>
<text x="113.2" y="25.9">C1</text>
<text x="125.7" y="25.9">R4</text>
<text x="196.6" y="28.1">~9В</text>
<text x="205.5" y="28.2">1</text>
<text x="246.8" y="26.8">3</text>
<text x="257.8" y="26.8">1</text>
<text x="10.5" y="32.9" transform="rotate(-90 10.5 32.9)">Перв. примен.</text>
<text x="38.2" y="33.6">XS1</text>
<text x="60.3" y="35.5">R1</text>
<text x="196.2" y="31.6">GND</text>
<text x="196.2" y="35.1">GND</text>
<text x="205.2" y="35.1">3</text>
<text x="205.2" y="31.6">2</text>
<text x="238.5" y="32.9">C4</text>
<text x="252.3" y="33.5" transform="rotate(-90 252.3 33.5)">2</text>
<text x="262.9" y="32.9">C5</text>
<text x="276.8" y="32.9">C6</text>
<text x="36.4" y="38.6">+5В</text>
<text x="45.3" y="38.6">1</text>
<text x="76.3" y="40.7">2</text>
<text x="89.3" y="37.2">DA1</text>
<text x="104.7" y="40.7">4</text>
<text x="193.8" y="40.7">DD1</text>
<text x="36.9" y="45.6">D+</text>
<text x="37" y="42.1">D-</text>
<text x="45.1" y="45.6">3</text>
<text x="45.1" y="42.1">2</text>
<text x="59.9" y="46">R2</text>
<text x="76.5" y="44.2">1</text>
<text x="80.1" y="45.6">IN+</text>
<text x="80.1" y="42.1">IN-</text>
<text x="97" y="42.1">VREF</text>
<text x="99.4" y="45.6">GS</text>
<text x="104.7" y="44.2">3</text>
<text x="160.9" y="42.8">R5</text>
<text x="174" y="44.2">1</text>
<text x="177.6" y="45.6">PA2(RESET)</text>
<text x="204.4" y="45.6">(AIN0)PB0</text>
<text x="216.1" y="44.2">12</text>
<text x="216.1" y="47.6">13</text>
<text x="232.9" y="47.6">8</text>
<text x="242.5" y="44.2">DD2</text>
<text x="254.4" y="47.6">11</text>
<text x="20.5" y="51.7" transform="rotate(-90 20.5 51.7)">От телефона</text>
<text x="36.1" y="49">GND</text>
<text x="36.1" y="52.5">GND</text>
<text x="43.6" y="52.5">SH</text>
<text x="45.2" y="49">4</text>
<text x="75.5" y="51.1">10</text>
<text x="80.1" y="52.5">TOE</text>
<text x="99.6" y="52.5">Q4</text>
<text x="104.7" y="51.1">14</text>
<text x="173.7" y="51.1">2</text>
<text x="177.6" y="52.5">PD0(RXD)</text>
<text x="203.7" y="52.5">(OC0A)PB2</text>
<text x="204.9" y="49">(AIN1)PB1</text>
<text x="216.1" y="51.1">14</text>
<text x="232.8" y="51.1">7</text>
<text x="236.8" y="52.5">7В</text>
<text x="236.8" y="49">8В</text>
<text x="249.3" y="52.5">2С</text>
<text x="249.6" y="49">1С</text>
<text x="254.4" y="51.1">12</text>
<text x="76.3" y="58.1">5</text>
<text x="80.1" y="59.5">INH</text>
<text x="98.5" y="59.5">StD</text>
<text x="99.6" y="56">Q3</text>
<text x="104.7" y="58.1">15</text>
<text x="104.7" y="54.6">13</text>
<text x="173.7" y="54.6">3</text>
<text x="173.8" y="58.1">6</text>
<text x="177.6" y="56">PD1(TXD)</text>
<text x="177.6" y="59.5">PD2(INT0)</text>
<text x="204" y="56">(OC1A)PB3</text>
<text x="204.2" y="59.5">(OC1B)PB4</text>
<text x="216.1" y="54.6">15</text>
<text x="216.1" y="58.1">16</text>
<text x="232.9" y="58.1">5</text>
<text x="233" y="54.6">6</text>
<text x="236.8" y="59.5">5В</text>
<text x="236.8" y="56">6В</text>
<text x="249.2" y="59.5">4C</text>
<text x="249.3" y="56">3С</text>
<text x="254.4" y="58.1">14</text>
<text x="254.4" y="54.6">13</text>
<text x="76.3" y="61.6">6</text>
<text x="80.1" y="63">PWDN</text>
<text x="99.6" y="63">Q2</text>
<text x="104.7" y="65">11</text>
<text x="104.7" y="61.6">12</text>
<text x="173.6" y="61.6">7</text>
<text x="173.7" y="65">8</text>
<text x="177.6" y="63">PD3(INT1)</text>
<text x="204.2" y="63">(MOSI)PB5</text>
<text x="216.1" y="65">18</text>
<text x="216.1" y="61.6">17</text>
<text x="232.9" y="65">3</text>
<text x="233" y="61.6">4</text>
<text x="236.8" y="63">4В</text>
<text x="249.3" y="63">5С</text>
<text x="254.4" y="61.6">15</text>
<text x="254.4" y="65">16</text>
<text x="10.5" y="71.2" transform="rotate(-90 10.5 71.2)">Справ. №</text>
<text x="76.2" y="68.5">7</text>
<text x="80.1" y="69.9">OSC1</text>
<text x="99.8" y="66.4">Q1</text>
<text x="104.7" y="72">16</text>
<text x="173.7" y="72">5</text>
<text x="177.6" y="66.4">PD4(T0)</text>
<text x="203.6" y="69.9">(UCSK)PB7</text>
<text x="204.3" y="66.4">(MISO)PB6</text>
<text x="216.1" y="68.5">19</text>
<text x="232.9" y="68.5">2</text>
<text x="233.1" y="72">1</text>
<text x="236.8" y="69.9">2В</text>
<text x="236.8" y="66.4">3В</text>
<text x="249.3" y="66.4">6С</text>
<text x="249.3" y="69.9">7С</text>
<text x="254.4" y="68.5">17</text>
<text x="254.4" y="72">18</text>
<text x="70.7" y="74.7">ZQ1</text>
<text x="98.7" y="73.4">ESt</text>
<text x="115.8" y="77.3">R3</text>
<text x="177.6" y="73.4">PA0(XTAL1)</text>
<text x="236.8" y="73.4">1В</text>
<text x="249.3" y="73.4">8С</text>
<text x="76.3" y="79">8</text>
<text x="80.1" y="80.4">OSC2</text>
<text x="96.1" y="80.4">St/GT</text>
<text x="104.7" y="79">17</text>
<text x="168.2" y="78.2">ZQ2</text>
<text x="173.8" y="82.4">4</text>
<text x="177.6" y="83.9">PA1(XTAL2)</text>
<text x="203.9" y="83.9">(OC0B)PD5</text>
<text x="216.1" y="82.4">9</text>
<text x="232.9" y="79">9</text>
<text x="236.8" y="80.4">GND</text>
<text x="247.8" y="80.4">COM</text>
<text x="254.4" y="79">10</text>
<text x="76.3" y="85.9">9</text>
<text x="80.1" y="87.3">Vss</text>
<text x="98.3" y="87.3">Vdd</text>
<text x="104.7" y="85.9">18</text>
<text x="172.7" y="89.4">20</text>
<text x="205.8" y="87.3">(ICP)PD6</text>
<text x="216.1" y="85.9">11</text>
<text x="120.2" y="92.1">C2</text>
<text x="165.4" y="92.1">C3</text>
<text x="173" y="92.9">10</text>
<text x="177.6" y="94.3">GND</text>
<text x="177.6" y="90.8">VCC</text>
<text x="174.9" y="105.4">R6</text>
<text x="194.7" y="102.1">HL1</text>
<text x="195.2" y="113.1">Красный</text>
<text x="10.5" y="122.7" transform="rotate(-90 10.5 122.7)">Подп. и дата</text>
<text x="59.4" y="120.2">K1</text>
<text x="80.3" y="120.2">K2</text>
<text x="101.2" y="120.2">K3</text>
<text x="122" y="120.2">K4</text>
<text x="142.9" y="120.2">K5</text>
<text x="163.8" y="120.2">K6</text>
<text x="184.7" y="120.2">K7</text>
<text x="205.6" y="120.2">K8</text>
<text x="10.5" y="142.9" transform="rotate(-90 10.5 142.9)">Инв. № дубл.</text>
<text x="71.2" y="152.1">XT1</text>
<text x="92.1" y="152.1">XT2</text>
<text x="113" y="152.1">XT3</text>
<text x="133.9" y="152.1">XT4</text>
<text x="154.8" y="152.1">XT5</text>
<text x="175.7" y="152.1">XT6</text>
<text x="196.6" y="152.1">XT7</text>
<text x="217.4" y="152.1">XT8</text>
<text x="10.5" y="160.7" transform="rotate(-90 10.5 160.7)">Взам. инв. №</text>
<text x="56.8" y="163.2">К устройству 1</text>
<text x="79.5" y="163.2">К устройству 2</text>
<text x="99.7" y="163.2">К устройству 3</text>
<text x="121.3" y="163.2">К устройству 4</text>
<text x="141.5" y="163.2">К устройству 5</text>
<text x="164.5" y="163.2">К устройству 6</text>
<text x="184.5" y="163.2">К устройству 7</text>
<text x="206.2" y="163.2">К устройству 8</text>
<text x="259.6" y="179.6">Лит.</text>
<text x="269.6" y="179.6">Масса</text>
<text x="280.2" y="179.6">Масштаб</text>
<text x="10.5" y="182.2" transform="rotate(-90 10.5 182.2)">Подп. и дата</text>
<text x="163" y="183">Изм.</text>
<text x="168.1" y="183">Лист</text>
<text x="178.1" y="183">№ докум.</text>
<text x="193.1" y="183">Подп.</text>
<text x="201.3" y="183">Дата</text>
<text x="163.1" y="190">Пров.</text>
<text x="163.1" y="186.5">Разраб.</text>
<text x="175.5" y="186.5">Митр Д.В.</text>
<text x="175.5" y="190">Соболева Н.С.</text>
<text x="215" y="190">Схема электрическая принципиальная</text>
<text x="258.2" y="193.5">Лист</text>
<text x="267.4" y="197">Группа СМ5-71</text>
<text x="272.1" y="193.5">Листов</text>
<text x="284.3" y="193.5">1</text>
<text x="10.5" y="202.3" transform="rotate(-90 10.5 202.3)">Инв. № подл.</text>
<text x="263.1" y="202.6">МГТУ им Н. Э. Баумана</text>
<text x="268.1" y="199.8">Кафедра СМ5</text>
<text x="23.2" y="207.4">2.106-A3</text>
<text x="218.1" y="207.4">Копировал</text>
<text x="259.9" y="207.4">Формат А3</text>
</g>
<g font-size="2.3" fill="#262626">
<text x="279.4" y="28.2">+5В</text>
<text x="23.2" y="38.6">+5В</text>
<text x="23.2" y="42.1">D-</text>
<text x="23.2" y="45.6">D+</text>
<text x="112.3" y="42.1">+5В</text>
<text x="146.4" y="45.6">+5В</text>
<text x="23.2" y="49">GND</text>
<text x="23.2" y="52.5">GND</text>
<text x="263.4" y="75.5">C[8..1]</text>
<text x="122.8" y="87.3">+5В</text>
<text x="156.8" y="87.3">+5В</text>
</g>
<g font-size="2" fill="#262626">
<text x="258.5" y="47.7">C1</text>
<text x="258.5" y="51.2">C2</text>
<text x="258.5" y="54.7">C3</text>
<text x="258.5" y="58.1">C4</text>
<text x="258.5" y="61.6">C5</text>
<text x="258.5" y="65.1">C6</text>
<text x="258.5" y="68.6">C7</text>
<text x="258.5" y="72.1">C8</text>
<text x="54.5" y="117.3">C1</text>
<text x="75.4" y="117.3">C2</text>
<text x="96.3" y="117.3">C3</text>
<text x="117.2" y="117.3">C4</text>
<text x="138.1" y="117.3">C5</text>
<text x="159" y="117.3">C6</text>
<text x="179.8" y="117.3">C7</text>
<text x="200.7" y="117.3">C8</text>
</g>
<g font-size="1.6">
<text x="197" y="25.6">Цепь</text>
<text x="203.6" y="25.6">Конт.</text>
<text x="36.9" y="36">Цепь</text>
<text x="43.5" y="36">Конт.</text>
</g>
</svg>
